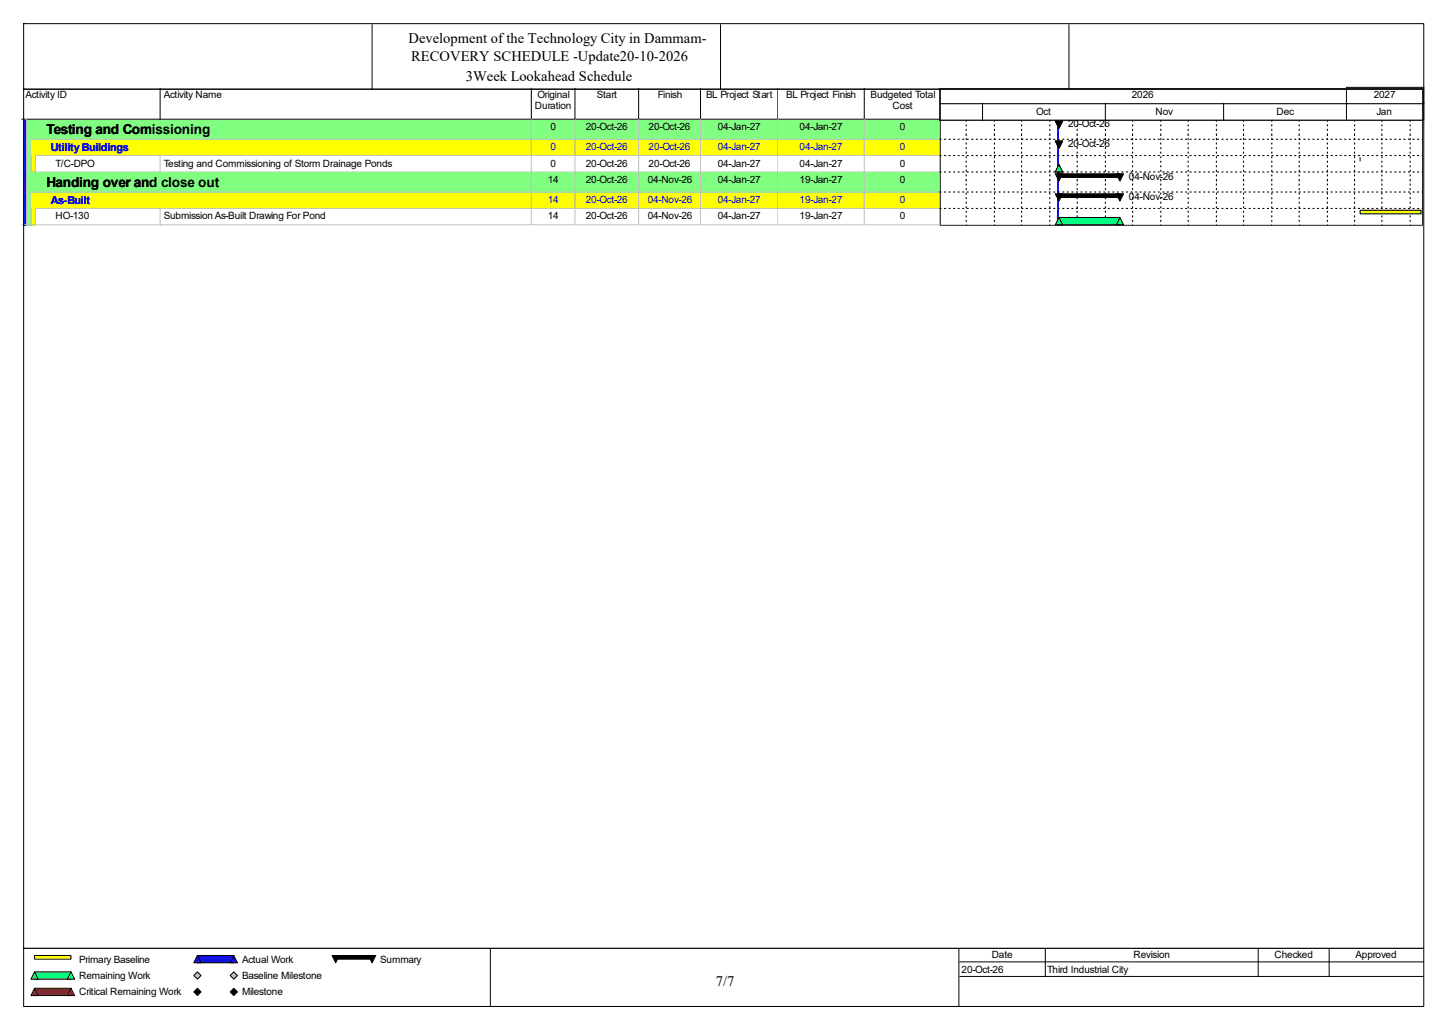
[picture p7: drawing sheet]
<svg xmlns="http://www.w3.org/2000/svg" width="420mm" height="297mm" viewBox="0 0 420 297" stroke-linecap="round" stroke-linejoin="round" font-family="sans-serif">
<path d="M46.4 25.6v8.9h-40.1" fill="none" stroke="#000" stroke-width=".29"/>
<path d="M46.7 25.6h107.6v9.2h-107.6z" fill="#fff"/>
<path d="M154 25.6v8.9h-107.6" fill="none" stroke="#000" stroke-width=".29"/>
<path d="M154.3 25.6h12.6v9.2h-12.6z" fill="#fff"/>
<path d="M166.7 25.6v8.9h-12.7" fill="none" stroke="#000" stroke-width=".29"/>
<path d="M166.9 25.6h18.5v9.2h-18.5z" fill="#fff"/>
<path d="M185.1 25.6v8.9h-18.4" fill="none" stroke="#000" stroke-width=".29"/>
<path d="M185.4 25.6h17.9v9.2h-17.9z" fill="#fff"/>
<path d="M203 25.6v8.9h-17.9" fill="none" stroke="#000" stroke-width=".29"/>
<path d="M203.3 25.6h22.4v9.2h-22.4z" fill="#fff"/>
<path d="M225.5 25.6v8.9h-22.5" fill="none" stroke="#000" stroke-width=".29"/>
<path d="M225.7 25.6h25.1v9.2h-25.1z" fill="#fff"/>
<path d="M250.5 25.6v8.9h-25" fill="none" stroke="#000" stroke-width=".29"/>
<path d="M250.8 25.6h21.9v9.2h-21.9z" fill="#fff"/>
<path d="M272.4 25.6v8.9h-21.9" fill="none" stroke="#000" stroke-width=".29"/>
<path d="M6.6 34.8h1.3v5.8h-1.3z" fill="#00f"/>
<path d="M7.6 34.5v6.1" fill="none" stroke="#c0c0c0" stroke-width=".29"/>
<path d="M7.9 34.8h38.8v5.8h-38.8z" fill="#80ff80"/>
<path d="M9 40.3h37.7" fill="none" stroke="#c0c0c0" stroke-width=".29"/>
<path d="M46.7 34.8h107.6v5.8h-107.6z" fill="#80ff80"/>
<path d="M154 34.5v5.8h-107.3" fill="none" stroke="#c0c0c0" stroke-width=".29"/>
<path d="M154.3 34.8h12.6v5.8h-12.6z" fill="#80ff80"/>
<path d="M166.7 34.5v5.8h-12.4" fill="none" stroke="#c0c0c0" stroke-width=".29"/>
<path d="M166.9 34.8h18.5v5.8h-18.5z" fill="#80ff80"/>
<path d="M185.1 34.5v5.8h-18.2" fill="none" stroke="#c0c0c0" stroke-width=".29"/>
<path d="M185.4 34.8h17.9v5.8h-17.9z" fill="#80ff80"/>
<path d="M203 34.5v5.8h-17.6" fill="none" stroke="#c0c0c0" stroke-width=".29"/>
<path d="M203.3 34.8h22.4v5.8h-22.4z" fill="#80ff80"/>
<path d="M225.5 34.5v5.8h-22.2" fill="none" stroke="#c0c0c0" stroke-width=".29"/>
<path d="M225.7 34.8h25.1v5.8h-25.1z" fill="#80ff80"/>
<path d="M250.5 34.5v5.8h-24.8" fill="none" stroke="#c0c0c0" stroke-width=".29"/>
<path d="M250.8 34.8h21.9v5.8h-21.9z" fill="#80ff80"/>
<path d="M272.4 34.5v5.8h-21.6" fill="none" stroke="#c0c0c0" stroke-width=".29"/>
<path d="M6.6 40.6h1.3v4.7h-1.3z" fill="#00f"/>
<path d="M7.6 40.3v5.1" fill="none" stroke="#c0c0c0" stroke-width=".29"/>
<path d="M7.9 40.6h1.3v4.7h-1.3z" fill="#80ff80"/>
<path d="M9 40.3v5.1" fill="none" stroke="#c0c0c0" stroke-width=".29"/>
<path d="M9.2 40.6h37.5v4.7h-37.5z" fill="#ff0"/>
<path d="M10.3 45.1h36.4" fill="none" stroke="#c0c0c0" stroke-width=".29"/>
<path d="M46.7 40.6h107.6v4.7h-107.6z" fill="#ff0"/>
<path d="M154 40.3v4.8h-107.3" fill="none" stroke="#c0c0c0" stroke-width=".29"/>
<path d="M154.3 40.6h12.6v4.7h-12.6z" fill="#ff0"/>
<path d="M166.7 40.3v4.8h-12.4" fill="none" stroke="#c0c0c0" stroke-width=".29"/>
<path d="M166.9 40.6h18.5v4.7h-18.5z" fill="#ff0"/>
<path d="M185.1 40.3v4.8h-18.2" fill="none" stroke="#c0c0c0" stroke-width=".29"/>
<path d="M185.4 40.6h17.9v4.7h-17.9z" fill="#ff0"/>
<path d="M203 40.3v4.8h-17.6" fill="none" stroke="#c0c0c0" stroke-width=".29"/>
<path d="M203.3 40.6h22.4v4.7h-22.4z" fill="#ff0"/>
<path d="M225.5 40.3v4.8h-22.2" fill="none" stroke="#c0c0c0" stroke-width=".29"/>
<path d="M225.7 40.6h25.1v4.7h-25.1z" fill="#ff0"/>
<path d="M250.5 40.3v4.8h-24.8" fill="none" stroke="#c0c0c0" stroke-width=".29"/>
<path d="M250.8 40.6h21.9v4.7h-21.9z" fill="#ff0"/>
<path d="M272.4 40.3v4.8h-21.6" fill="none" stroke="#c0c0c0" stroke-width=".29"/>
<path d="M6.6 45.3h1.3v4.8h-1.3z" fill="#00f"/>
<path d="M7.6 45.1v5" fill="none" stroke="#c0c0c0" stroke-width=".29"/>
<path d="M7.9 45.3h1.3v4.8h-1.3z" fill="#80ff80"/>
<path d="M9 45.1v5" fill="none" stroke="#c0c0c0" stroke-width=".29"/>
<path d="M9.2 45.3h1.3v4.8h-1.3z" fill="#ff0"/>
<path d="M9 49.8h1.5M10.3 45.1v5" fill="none" stroke="#c0c0c0" stroke-width=".29"/>
<path d="M10.5 45.3h36.2v4.8h-36.2z" fill="#fff"/>
<path d="M10.3 49.8h36.4M46.4 45.1v5" fill="none" stroke="#c0c0c0" stroke-width=".29"/>
<path d="M46.7 45.3h107.6v4.8h-107.6z" fill="#fff"/>
<path d="M154 45.1v4.7h-107.3" fill="none" stroke="#c0c0c0" stroke-width=".29"/>
<path d="M154.3 45.3h12.6v4.8h-12.6z" fill="#fff"/>
<path d="M166.7 45.1v4.7h-12.4" fill="none" stroke="#c0c0c0" stroke-width=".29"/>
<path d="M166.9 45.3h18.5v4.8h-18.5z" fill="#fff"/>
<path d="M185.1 45.1v4.7h-18.2" fill="none" stroke="#c0c0c0" stroke-width=".29"/>
<path d="M185.4 45.3h17.9v4.8h-17.9z" fill="#fff"/>
<path d="M203 45.1v4.7h-17.6" fill="none" stroke="#c0c0c0" stroke-width=".29"/>
<path d="M203.3 45.3h22.4v4.8h-22.4z" fill="#fff"/>
<path d="M225.5 45.1v4.7h-22.2" fill="none" stroke="#c0c0c0" stroke-width=".29"/>
<path d="M225.7 45.3h25.1v4.8h-25.1z" fill="#fff"/>
<path d="M250.5 45.1v4.7h-24.8" fill="none" stroke="#c0c0c0" stroke-width=".29"/>
<path d="M250.8 45.3h21.9v4.8h-21.9z" fill="#fff"/>
<path d="M272.4 45.1v4.7h-21.6" fill="none" stroke="#c0c0c0" stroke-width=".29"/>
<path d="M6.6 50.1h1.3v5.8h-1.3z" fill="#00f"/>
<path d="M7.6 49.8v6.1" fill="none" stroke="#c0c0c0" stroke-width=".29"/>
<path d="M7.9 50.1h38.8v5.8h-38.8z" fill="#80ff80"/>
<path d="M9 55.6h37.7" fill="none" stroke="#c0c0c0" stroke-width=".29"/>
<path d="M46.7 50.1h107.6v5.8h-107.6z" fill="#80ff80"/>
<path d="M154 49.8v5.8h-107.3" fill="none" stroke="#c0c0c0" stroke-width=".29"/>
<path d="M154.3 50.1h12.6v5.8h-12.6z" fill="#80ff80"/>
<path d="M166.7 49.8v5.8h-12.4" fill="none" stroke="#c0c0c0" stroke-width=".29"/>
<path d="M166.9 50.1h18.5v5.8h-18.5z" fill="#80ff80"/>
<path d="M185.1 49.8v5.8h-18.2" fill="none" stroke="#c0c0c0" stroke-width=".29"/>
<path d="M185.4 50.1h17.9v5.8h-17.9z" fill="#80ff80"/>
<path d="M203 49.8v5.8h-17.6" fill="none" stroke="#c0c0c0" stroke-width=".29"/>
<path d="M203.3 50.1h22.4v5.8h-22.4z" fill="#80ff80"/>
<path d="M225.5 49.8v5.8h-22.2" fill="none" stroke="#c0c0c0" stroke-width=".29"/>
<path d="M225.7 50.1h25.1v5.8h-25.1z" fill="#80ff80"/>
<path d="M250.5 49.8v5.8h-24.8" fill="none" stroke="#c0c0c0" stroke-width=".29"/>
<path d="M250.8 50.1h21.9v5.8h-21.9z" fill="#80ff80"/>
<path d="M272.4 49.8v5.8h-21.6" fill="none" stroke="#c0c0c0" stroke-width=".29"/>
<path d="M6.6 55.9h1.3v4.8h-1.3z" fill="#00f"/>
<path d="M7.6 55.6v5" fill="none" stroke="#c0c0c0" stroke-width=".29"/>
<path d="M7.9 55.9h1.3v4.8h-1.3z" fill="#80ff80"/>
<path d="M9 55.6v5" fill="none" stroke="#c0c0c0" stroke-width=".29"/>
<path d="M9.2 55.9h37.5v4.8h-37.5z" fill="#ff0"/>
<path d="M10.3 60.4h36.4" fill="none" stroke="#c0c0c0" stroke-width=".29"/>
<path d="M46.7 55.9h107.6v4.8h-107.6z" fill="#ff0"/>
<path d="M154 55.6v4.8h-107.3" fill="none" stroke="#c0c0c0" stroke-width=".29"/>
<path d="M154.3 55.9h12.6v4.8h-12.6z" fill="#ff0"/>
<path d="M166.7 55.6v4.8h-12.4" fill="none" stroke="#c0c0c0" stroke-width=".29"/>
<path d="M166.9 55.9h18.5v4.8h-18.5z" fill="#ff0"/>
<path d="M185.1 55.6v4.8h-18.2" fill="none" stroke="#c0c0c0" stroke-width=".29"/>
<path d="M185.4 55.9h17.9v4.8h-17.9z" fill="#ff0"/>
<path d="M203 55.6v4.8h-17.6" fill="none" stroke="#c0c0c0" stroke-width=".29"/>
<path d="M203.3 55.9h22.4v4.8h-22.4z" fill="#ff0"/>
<path d="M225.5 55.6v4.8h-22.2" fill="none" stroke="#c0c0c0" stroke-width=".29"/>
<path d="M225.7 55.9h25.1v4.8h-25.1z" fill="#ff0"/>
<path d="M250.5 55.6v4.8h-24.8" fill="none" stroke="#c0c0c0" stroke-width=".29"/>
<path d="M250.8 55.9h21.9v4.8h-21.9z" fill="#ff0"/>
<path d="M272.4 55.6v4.8h-21.6" fill="none" stroke="#c0c0c0" stroke-width=".29"/>
<path d="M6.6 60.7h1.3v4.7h-1.3z" fill="#00f"/>
<path d="M6.3 65.1h1.6M7.6 60.4v5" fill="none" stroke="#c0c0c0" stroke-width=".29"/>
<path d="M7.9 60.7h1.3v4.7h-1.3z" fill="#80ff80"/>
<path d="M7.6 65.1h1.6M9 60.4v5" fill="none" stroke="#c0c0c0" stroke-width=".29"/>
<path d="M9.2 60.7h1.3v4.7h-1.3z" fill="#ff0"/>
<path d="M9 65.1h1.5M10.3 60.4v5" fill="none" stroke="#c0c0c0" stroke-width=".29"/>
<path d="M10.5 60.7h36.2v4.7h-36.2z" fill="#fff"/>
<path d="M10.3 65.1h36.4M46.4 60.4v5" fill="none" stroke="#c0c0c0" stroke-width=".29"/>
<path d="M46.7 60.7h107.6v4.7h-107.6z" fill="#fff"/>
<path d="M154 60.4v4.7h-107.3" fill="none" stroke="#c0c0c0" stroke-width=".29"/>
<path d="M154.3 60.7h12.6v4.7h-12.6z" fill="#fff"/>
<path d="M166.7 60.4v4.7h-12.4" fill="none" stroke="#c0c0c0" stroke-width=".29"/>
<path d="M166.9 60.7h18.5v4.7h-18.5z" fill="#fff"/>
<path d="M185.1 60.4v4.7h-18.2" fill="none" stroke="#c0c0c0" stroke-width=".29"/>
<path d="M185.4 60.7h17.9v4.7h-17.9z" fill="#fff"/>
<path d="M203 60.4v4.7h-17.6" fill="none" stroke="#c0c0c0" stroke-width=".29"/>
<path d="M203.3 60.7h22.4v4.7h-22.4z" fill="#fff"/>
<path d="M225.5 60.4v4.7h-22.2" fill="none" stroke="#c0c0c0" stroke-width=".29"/>
<path d="M225.7 60.7h25.1v4.7h-25.1z" fill="#fff"/>
<path d="M250.5 60.4v4.7h-24.8" fill="none" stroke="#c0c0c0" stroke-width=".29"/>
<path d="M250.8 60.7h21.9v4.7h-21.9z" fill="#fff"/>
<path d="M272.4 60.4v4.7h-21.6" fill="none" stroke="#c0c0c0" stroke-width=".29"/>
<path d="M272.4 25.6h140v39.8h-140z" fill="#fff"/>
<path d="M272.3 25.5h139.8v9.3h-139.8z" fill-rule="evenodd" fill="#fff" stroke="#000" stroke-width=".29"/>
<g fill="none" stroke="#000" stroke-width=".29">
<path d="M280 34.8v.5M280 36.1v.6M280 37.4v.6M280 38.8v.5M288.2 34.8v.5M288.2 36.1v.6M288.2 37.4v.6M288.2 38.8v.5M296.1 34.8v.5M296.1 36.1v.6M296.1 37.4v.6M296.1 38.8v.5"/>
<path d="M304.3 34.8v.5M304.3 36.1v.6M304.3 37.4v.6M304.3 38.8v.5M312.2 34.8v.5M312.2 36.1v.6M312.2 37.4v.6M312.2 38.8v.5M320.4 34.8v.5M320.4 36.1v.6M320.4 37.4v.6M320.4 38.8v.5"/>
<path d="M328.3 34.8v.5M328.3 36.1v.6M328.3 37.4v.6M328.3 38.8v.5M336.5 34.8v.5M336.5 36.1v.6M336.5 37.4v.6M336.5 38.8v.5M344.4 34.8v.5M344.4 36.1v.6M344.4 37.4v.6M344.4 38.8v.5"/>
<path d="M352.6 34.8v.5M352.6 36.1v.6M352.6 37.4v.6M352.6 38.8v.5M360.5 34.8v.5M360.5 36.1v.6M360.5 37.4v.6M360.5 38.8v.5M368.6 34.8v.5M368.6 36.1v.6M368.6 37.4v.6M368.6 38.8v.5"/>
<path d="M376.5 34.8v.5M376.5 36.1v.6M376.5 37.4v.6M376.5 38.8v.5M384.7 34.8v.5M384.7 36.1v.6M384.7 37.4v.6M384.7 38.8v.5M392.6 34.8v.5M392.6 36.1v.6M392.6 37.4v.6M392.6 38.8v.5"/>
<path d="M400.5 34.8v.5M400.5 36.1v.6M400.5 37.4v.6M400.5 38.8v.5M408.7 34.8v.5M408.7 36.1v.6M408.7 37.4v.6M408.7 38.8v.5M280 40.1v.5M280 41.4v.5M280 42.7v.5M280 44v.6"/>
<path d="M280 45.4v.5M280 46.7v.5M280 48v.5M280 49.3v.5M280 50.6v.6M280 51.9v.6M280 53.3v.5M280 54.6v.5M280 55.9v.5M280 57.2v.5M280 58.5v.6M280 59.9v.5"/>
<path d="M288.2 40.1v.5M288.2 41.4v.5M288.2 42.7v.5M288.2 44v.6M288.2 45.4v.5M288.2 46.7v.5M288.2 48v.5M288.2 49.3v.5M288.2 50.6v.6M288.2 51.9v.6M288.2 53.3v.5M288.2 54.6v.5"/>
<path d="M288.2 55.9v.5M288.2 57.2v.5M288.2 58.5v.6M288.2 59.9v.5M296.1 40.1v.5M296.1 41.4v.5M296.1 42.7v.5M296.1 44v.6M296.1 45.4v.5M296.1 46.7v.5M296.1 48v.5M296.1 49.3v.5"/>
<path d="M296.1 50.6v.6M296.1 51.9v.6M296.1 53.3v.5M296.1 54.6v.5M296.1 55.9v.5M296.1 57.2v.5M296.1 58.5v.6M296.1 59.9v.5M304.3 40.1v.5M304.3 41.4v.5M304.3 42.7v.5M304.3 44v.6"/>
<path d="M304.3 45.4v.5M304.3 46.7v.5M304.3 48v.5M304.3 49.3v.5M304.3 50.6v.6M304.3 51.9v.6M304.3 53.3v.5M304.3 54.6v.5M304.3 55.9v.5M304.3 57.2v.5M304.3 58.5v.6M304.3 59.9v.5"/>
<path d="M312.2 40.1v.5M312.2 41.4v.5M312.2 42.7v.5M312.2 44v.6M312.2 45.4v.5M312.2 46.7v.5M312.2 48v.5M312.2 49.3v.5M312.2 50.6v.6M312.2 51.9v.6M312.2 53.3v.5M312.2 54.6v.5"/>
<path d="M312.2 55.9v.5M312.2 57.2v.5M312.2 58.5v.6M312.2 59.9v.5M320.4 40.1v.5M320.4 41.4v.5M320.4 42.7v.5M320.4 44v.6M320.4 45.4v.5M320.4 46.7v.5M320.4 48v.5M320.4 49.3v.5"/>
<path d="M320.4 50.6v.6M320.4 51.9v.6M320.4 53.3v.5M320.4 54.6v.5M320.4 55.9v.5M320.4 57.2v.5M320.4 58.5v.6M320.4 59.9v.5M328.3 40.1v.5M328.3 41.4v.5M328.3 42.7v.5M328.3 44v.6"/>
<path d="M328.3 45.4v.5M328.3 46.7v.5M328.3 48v.5M328.3 49.3v.5M328.3 50.6v.6M328.3 51.9v.6M328.3 53.3v.5M328.3 54.6v.5M328.3 55.9v.5M328.3 57.2v.5M328.3 58.5v.6M328.3 59.9v.5"/>
<path d="M336.5 40.1v.5M336.5 41.4v.5M336.5 42.7v.5M336.5 44v.6M336.5 45.4v.5M336.5 46.7v.5M336.5 48v.5M336.5 49.3v.5M336.5 50.6v.6M336.5 51.9v.6M336.5 53.3v.5M336.5 54.6v.5"/>
<path d="M336.5 55.9v.5M336.5 57.2v.5M336.5 58.5v.6M336.5 59.9v.5M344.4 40.1v.5M344.4 41.4v.5M344.4 42.7v.5M344.4 44v.6M344.4 45.4v.5M344.4 46.7v.5M344.4 48v.5M344.4 49.3v.5"/>
<path d="M344.4 50.6v.6M344.4 51.9v.6M344.4 53.3v.5M344.4 54.6v.5M344.4 55.9v.5M344.4 57.2v.5M344.4 58.5v.6M344.4 59.9v.5M352.6 40.1v.5M352.6 41.4v.5M352.6 42.7v.5M352.6 44v.6"/>
<path d="M352.6 45.4v.5M352.6 46.7v.5M352.6 48v.5M352.6 49.3v.5M352.6 50.6v.6M352.6 51.9v.6M352.6 53.3v.5M352.6 54.6v.5M352.6 55.9v.5M352.6 57.2v.5M352.6 58.5v.6M352.6 59.9v.5"/>
<path d="M360.5 40.1v.5M360.5 41.4v.5M360.5 42.7v.5M360.5 44v.6M360.5 45.4v.5M360.5 46.7v.5M360.5 48v.5M360.5 49.3v.5M360.5 50.6v.6M360.5 51.9v.6M360.5 53.3v.5M360.5 54.6v.5"/>
<path d="M360.5 55.9v.5M360.5 57.2v.5M360.5 58.5v.6M360.5 59.9v.5M368.6 40.1v.5M368.6 41.4v.5M368.6 42.7v.5M368.6 44v.6M368.6 45.4v.5M368.6 46.7v.5M368.6 48v.5M368.6 49.3v.5"/>
<path d="M368.6 50.6v.6M368.6 51.9v.6M368.6 53.3v.5M368.6 54.6v.5M368.6 55.9v.5M368.6 57.2v.5M368.6 58.5v.6M368.6 59.9v.5M376.5 40.1v.5M376.5 41.4v.5M376.5 42.7v.5M376.5 44v.6"/>
<path d="M376.5 45.4v.5M376.5 46.7v.5M376.5 48v.5M376.5 49.3v.5M376.5 50.6v.6M376.5 51.9v.6M376.5 53.3v.5M376.5 54.6v.5M376.5 55.9v.5M376.5 57.2v.5M376.5 58.5v.6M376.5 59.9v.5"/>
<path d="M384.7 40.1v.5M384.7 41.4v.5M384.7 42.7v.5M384.7 44v.6M384.7 45.4v.5M384.7 46.7v.5M384.7 48v.5M384.7 49.3v.5M384.7 50.6v.6M384.7 51.9v.6M384.7 53.3v.5M384.7 54.6v.5"/>
<path d="M384.7 55.9v.5M384.7 57.2v.5M384.7 58.5v.6M384.7 59.9v.5M392.6 40.1v.5M392.6 41.4v.5M392.6 42.7v.5M392.6 44v.6M392.6 45.4v.5M392.6 46.7v.5M392.6 48v.5M392.6 49.3v.5"/>
<path d="M392.6 50.6v.6M392.6 51.9v.6M392.6 53.3v.5M392.6 54.6v.5M392.6 55.9v.5M392.6 57.2v.5M392.6 58.5v.6M392.6 59.9v.5M400.5 40.1v.5M400.5 41.4v.5M400.5 42.7v.5M400.5 44v.6"/>
<path d="M400.5 45.4v.5M400.5 46.7v.5M400.5 48v.5M400.5 49.3v.5M400.5 50.6v.6M400.5 51.9v.6M400.5 53.3v.5M400.5 54.6v.5M400.5 55.9v.5M400.5 57.2v.5M400.5 58.5v.6M400.5 59.9v.5"/>
<path d="M408.7 40.1v.5M408.7 41.4v.5M408.7 42.7v.5M408.7 44v.6M408.7 45.4v.5M408.7 46.7v.5M408.7 48v.5M408.7 49.3v.5M408.7 50.6v.6M408.7 51.9v.6M408.7 53.3v.5M408.7 54.6v.5"/>
<path d="M408.7 55.9v.5M408.7 57.2v.5M408.7 58.5v.6M408.7 59.9v.5M280 61.2v.5M280 62.5v.5M280 63.8v.5M280 65.1v.3M288.2 61.2v.5M288.2 62.5v.5M288.2 63.8v.5M288.2 65.1v.3"/>
<path d="M296.1 61.2v.5M296.1 62.5v.5M296.1 63.8v.5M296.1 65.1v.3M304.3 61.2v.5M304.3 62.5v.5M304.3 63.8v.5M304.3 65.1v.3M312.2 61.2v.5M312.2 62.5v.5M312.2 63.8v.5M312.2 65.1v.3"/>
<path d="M320.4 61.2v.5M320.4 62.5v.5M320.4 63.8v.5M320.4 65.1v.3M328.3 61.2v.5M328.3 62.5v.5M328.3 63.8v.5M328.3 65.1v.3M336.5 61.2v.5M336.5 62.5v.5M336.5 63.8v.5M336.5 65.1v.3"/>
<path d="M344.4 61.2v.5M344.4 62.5v.5M344.4 63.8v.5M344.4 65.1v.3M352.6 61.2v.5M352.6 62.5v.5M352.6 63.8v.5M352.6 65.1v.3M360.5 61.2v.5M360.5 62.5v.5M360.5 63.8v.5M360.5 65.1v.3"/>
<path d="M368.6 61.2v.5M368.6 62.5v.5M368.6 63.8v.5M368.6 65.1v.3M376.5 61.2v.5M376.5 62.5v.5M376.5 63.8v.5M376.5 65.1v.3M384.7 61.2v.5M384.7 62.5v.5M384.7 63.8v.5M384.7 65.1v.3"/>
<path d="M392.6 61.2v.5M392.6 62.5v.5M392.6 63.8v.5M392.6 65.1v.3M400.5 61.2v.5M400.5 62.5v.5M400.5 63.8v.5M400.5 65.1v.3M408.7 61.2v.5M408.7 62.5v.5M408.7 63.8v.5M408.7 65.1v.3"/>
</g>
<g fill="#fff">
<path d="M272.4 25.6h140v8.9h-140z"/>
<path d="M272.4 29.8h12.4v4.7h-12.4z"/>
</g>
<path d="M272.4 29.8h12.6v5h-12.6z" fill="none" stroke="#000" stroke-width=".29"/>
<path d="M284.8 29.8h35.6v4.7h-35.6z" fill="#fff"/>
<path d="M284.8 29.8h35.8v5h-35.8z" fill="none" stroke="#000" stroke-width=".29"/>
<path d="M320.4 29.8h34.3v4.7h-34.3z" fill="#fff"/>
<path d="M320.4 29.8h34.5v5h-34.5z" fill="none" stroke="#000" stroke-width=".29"/>
<path d="M354.7 29.8h35.6v4.7h-35.6z" fill="#fff"/>
<path d="M354.7 29.8h35.8v5h-35.8z" fill="none" stroke="#000" stroke-width=".29"/>
<path d="M390.3 29.8h22.1v4.7h-22.1z" fill="#fff"/>
<path d="M390.3 29.8h22.4v5h-22.4z" fill="none" stroke="#000" stroke-width=".29"/>
<path d="M272.4 25.6h117.9v4.2h-117.9z" fill="#fff"/>
<path d="M272.4 25.5v4.6h118.1v-4.6" fill="none" stroke="#000" stroke-width=".29"/>
<path d="M390.3 25.6h22.1v4.2h-22.1z" fill="#fff"/>
<g fill="none" stroke="#000" stroke-width=".29">
<path d="M390.3 25.3h22.4v4.8h-22.4zM272.4 40.3h.5M273.7 40.3h.5M275 40.3h.6M276.3 40.3h.6M277.7 40.3h.5M279 40.3h.5M280.3 40.3h.5M281.6 40.3h.5M282.9 40.3h.6M284.3 40.3h.5M285.6 40.3h.5"/>
<path d="M286.9 40.3h.5M288.2 40.3h.5M289.5 40.3h.6M290.9 40.3h.5M292.2 40.3h.5M293.5 40.3h.5M294.8 40.3h.5M296.1 40.3h.6M297.4 40.3h.6M298.8 40.3h.5M300.1 40.3h.5M301.4 40.3h.5"/>
<path d="M302.7 40.3h.5M304 40.3h.6M305.4 40.3h.5M306.7 40.3h.5M308 40.3h.5M309.3 40.3h.5M310.6 40.3h.6M311.9 40.3h.6M313.3 40.3h.5M314.6 40.3h.5M315.9 40.3h.5M317.2 40.3h.5"/>
<path d="M318.5 40.3h.6M319.9 40.3h.5M321.2 40.3h.5M322.5 40.3h.5M323.8 40.3h.5M325.1 40.3h.6M326.4 40.3h.6M327.8 40.3h.5M329.1 40.3h.5M330.4 40.3h.5M331.7 40.3h.6M333 40.3h.6"/>
<path d="M334.4 40.3h.5M335.7 40.3h.5M337 40.3h.5M338.3 40.3h.5M339.6 40.3h.6M341 40.3h.5M342.3 40.3h.5M343.6 40.3h.5M344.9 40.3h.5M346.2 40.3h.6M347.5 40.3h.6M348.9 40.3h.5"/>
<path d="M350.2 40.3h.5M351.5 40.3h.5M352.8 40.3h.5M354.1 40.3h.6M355.5 40.3h.5M356.8 40.3h.5M358.1 40.3h.5M359.4 40.3h.5M360.7 40.3h.6M362 40.3h.6M363.4 40.3h.5M364.7 40.3h.5"/>
<path d="M366 40.3h.5M367.3 40.3h.5M368.6 40.3h.6M370 40.3h.5M371.3 40.3h.5M372.6 40.3h.5M373.9 40.3h.5M375.2 40.3h.6M376.5 40.3h.6M377.9 40.3h.5M379.2 40.3h.5M380.5 40.3h.5"/>
<path d="M381.8 40.3h.5M383.1 40.3h.6M384.5 40.3h.5M385.8 40.3h.5M387.1 40.3h.5M388.4 40.3h.5M389.7 40.3h.6M391.1 40.3h.5M392.4 40.3h.5M393.7 40.3h.5M395 40.3h.5M396.3 40.3h.6"/>
<path d="M397.6 40.3h.6M399 40.3h.5M400.3 40.3h.5M401.6 40.3h.5M402.9 40.3h.5M404.2 40.3h.6M405.6 40.3h.5M406.9 40.3h.5M408.2 40.3h.5M409.5 40.3h.5M410.8 40.3h.6M412.1 40.3h.3"/>
</g>
<path d="M306.7 34.8v30.6" fill="none" stroke="#00f" stroke-width=".53"/>
<g fill="#000" stroke="#000" stroke-width=".29">
<path d="M305.9 35.1h2.1l-1.1 2.1zM305.9 40.9h2.1l-1.1 2.1z"/>
<path d="M306.9 35.1v1z" fill-rule="evenodd"/>
<path d="M306.9 40.9v1z" fill-rule="evenodd"/>
</g>
<path d="M394.2 45.6v1.1z" fill-rule="evenodd" fill="#ff0" stroke="#000" stroke-width=".29"/>
<g fill="#00ff80" stroke="#000" stroke-width=".29">
<path d="M306.9 47.7l1.1 2.1h-2.1z"/>
<path d="M306.9 47.7v2.1z" fill-rule="evenodd"/>
</g>
<g fill="none" stroke="#000" stroke-width=".29">
<path d="M272.4 45.1h.5M272.4 49.8h.5M272.4 55.6h.5M273.7 45.1h.5M273.7 49.8h.5M273.7 55.6h.5M275 45.1h.6M275 49.8h.6M275 55.6h.6M276.3 45.1h.6M276.3 49.8h.6M276.3 55.6h.6"/>
<path d="M277.7 45.1h.5M277.7 49.8h.5M277.7 55.6h.5M279 45.1h.5M279 49.8h.5M279 55.6h.5M280.3 45.1h.5M280.3 49.8h.5M280.3 55.6h.5M281.6 45.1h.5M281.6 49.8h.5M281.6 55.6h.5"/>
<path d="M282.9 45.1h.6M282.9 49.8h.6M282.9 55.6h.6M284.3 45.1h.5M284.3 49.8h.5M284.3 55.6h.5M285.6 45.1h.5M285.6 49.8h.5M285.6 55.6h.5M286.9 45.1h.5M286.9 49.8h.5M286.9 55.6h.5"/>
<path d="M288.2 45.1h.5M288.2 49.8h.5M288.2 55.6h.5M289.5 45.1h.6M289.5 49.8h.6M289.5 55.6h.6M290.9 45.1h.5M290.9 49.8h.5M290.9 55.6h.5M292.2 45.1h.5M292.2 49.8h.5M292.2 55.6h.5"/>
<path d="M293.5 45.1h.5M293.5 49.8h.5M293.5 55.6h.5M294.8 45.1h.5M294.8 49.8h.5M294.8 55.6h.5M296.1 45.1h.6M296.1 49.8h.6M296.1 55.6h.6M297.4 45.1h.6M297.4 49.8h.6M297.4 55.6h.6"/>
<path d="M298.8 45.1h.5M298.8 49.8h.5M298.8 55.6h.5M300.1 45.1h.5M300.1 49.8h.5M300.1 55.6h.5M301.4 45.1h.5M301.4 49.8h.5M301.4 55.6h.5M302.7 45.1h.5M302.7 49.8h.5M302.7 55.6h.5"/>
<path d="M304 45.1h.6M304 49.8h.6M304 55.6h.6M305.4 45.1h.5M305.4 49.8h.5M305.4 55.6h.5M306.7 45.1h.5M306.7 49.8h.5M306.7 55.6h.5M308 45.1h.5M308 49.8h.5M308 55.6h.5"/>
<path d="M309.3 45.1h.5M309.3 49.8h.5M309.3 55.6h.5M310.6 45.1h.6M310.6 49.8h.6M310.6 55.6h.6M311.9 45.1h.6M311.9 49.8h.6M311.9 55.6h.6M313.3 45.1h.5M313.3 49.8h.5M313.3 55.6h.5"/>
<path d="M314.6 45.1h.5M314.6 49.8h.5M314.6 55.6h.5M315.9 45.1h.5M315.9 49.8h.5M315.9 55.6h.5M317.2 45.1h.5M317.2 49.8h.5M317.2 55.6h.5M318.5 45.1h.6M318.5 49.8h.6M318.5 55.6h.6"/>
<path d="M319.9 45.1h.5M319.9 49.8h.5M319.9 55.6h.5M321.2 45.1h.5M321.2 49.8h.5M321.2 55.6h.5M322.5 45.1h.5M322.5 49.8h.5M322.5 55.6h.5M323.8 45.1h.5M323.8 49.8h.5M323.8 55.6h.5"/>
<path d="M325.1 45.1h.6M325.1 49.8h.6M325.1 55.6h.6M326.4 45.1h.6M326.4 49.8h.6M326.4 55.6h.6M327.8 45.1h.5M327.8 49.8h.5M327.8 55.6h.5M329.1 45.1h.5M329.1 49.8h.5M329.1 55.6h.5"/>
<path d="M330.4 45.1h.5M330.4 49.8h.5M330.4 55.6h.5M331.7 45.1h.6M331.7 49.8h.6M331.7 55.6h.6M333 45.1h.6M333 49.8h.6M333 55.6h.6M334.4 45.1h.5M334.4 49.8h.5M334.4 55.6h.5"/>
<path d="M335.7 45.1h.5M335.7 49.8h.5M335.7 55.6h.5M337 45.1h.5M337 49.8h.5M337 55.6h.5M338.3 45.1h.5M338.3 49.8h.5M338.3 55.6h.5M339.6 45.1h.6M339.6 49.8h.6M339.6 55.6h.6"/>
<path d="M341 45.1h.5M341 49.8h.5M341 55.6h.5M342.3 45.1h.5M342.3 49.8h.5M342.3 55.6h.5M343.6 45.1h.5M343.6 49.8h.5M343.6 55.6h.5M344.9 45.1h.5M344.9 49.8h.5M344.9 55.6h.5"/>
<path d="M346.2 45.1h.6M346.2 49.8h.6M346.2 55.6h.6M347.5 45.1h.6M347.5 49.8h.6M347.5 55.6h.6M348.9 45.1h.5M348.9 49.8h.5M348.9 55.6h.5M350.2 45.1h.5M350.2 49.8h.5M350.2 55.6h.5"/>
<path d="M351.5 45.1h.5M351.5 49.8h.5M351.5 55.6h.5M352.8 45.1h.5M352.8 49.8h.5M352.8 55.6h.5M354.1 45.1h.6M354.1 49.8h.6M354.1 55.6h.6M355.5 45.1h.5M355.5 49.8h.5M355.5 55.6h.5"/>
<path d="M356.8 45.1h.5M356.8 49.8h.5M356.8 55.6h.5M358.1 45.1h.5M358.1 49.8h.5M358.1 55.6h.5M359.4 45.1h.5M359.4 49.8h.5M359.4 55.6h.5M360.7 45.1h.6M360.7 49.8h.6M360.7 55.6h.6"/>
<path d="M362 45.1h.6M362 49.8h.6M362 55.6h.6M363.4 45.1h.5M363.4 49.8h.5M363.4 55.6h.5M364.7 45.1h.5M364.7 49.8h.5M364.7 55.6h.5M366 45.1h.5M366 49.8h.5M366 55.6h.5"/>
<path d="M367.3 45.1h.5M367.3 49.8h.5M367.3 55.6h.5M368.6 45.1h.6M368.6 49.8h.6M368.6 55.6h.6M370 45.1h.5M370 49.8h.5M370 55.6h.5M371.3 45.1h.5M371.3 49.8h.5M371.3 55.6h.5"/>
<path d="M372.6 45.1h.5M372.6 49.8h.5M372.6 55.6h.5M373.9 45.1h.5M373.9 49.8h.5M373.9 55.6h.5M375.2 45.1h.6M375.2 49.8h.6M375.2 55.6h.6M376.5 45.1h.6M376.5 49.8h.6M376.5 55.6h.6"/>
<path d="M377.9 45.1h.5M377.9 49.8h.5M377.9 55.6h.5M379.2 45.1h.5M379.2 49.8h.5M379.2 55.6h.5M380.5 45.1h.5M380.5 49.8h.5M380.5 55.6h.5M381.8 45.1h.5M381.8 49.8h.5M381.8 55.6h.5"/>
<path d="M383.1 45.1h.6M383.1 49.8h.6M383.1 55.6h.6M384.5 45.1h.5M384.5 49.8h.5M384.5 55.6h.5M385.8 45.1h.5M385.8 49.8h.5M385.8 55.6h.5M387.1 45.1h.5M387.1 49.8h.5M387.1 55.6h.5"/>
<path d="M388.4 45.1h.5M388.4 49.8h.5M388.4 55.6h.5M389.7 45.1h.6M389.7 49.8h.6M389.7 55.6h.6M391.1 45.1h.5M391.1 49.8h.5M391.1 55.6h.5M392.4 45.1h.5M392.4 49.8h.5M392.4 55.6h.5"/>
<path d="M393.7 45.1h.5M393.7 49.8h.5M393.7 55.6h.5M395 45.1h.5M395 49.8h.5M395 55.6h.5M396.3 45.1h.6M396.3 49.8h.6M396.3 55.6h.6M397.6 45.1h.6M397.6 49.8h.6M397.6 55.6h.6"/>
<path d="M399 45.1h.5M399 49.8h.5M399 55.6h.5M400.3 45.1h.5M400.3 49.8h.5M400.3 55.6h.5M401.6 45.1h.5M401.6 49.8h.5M401.6 55.6h.5M402.9 45.1h.5M402.9 49.8h.5M402.9 55.6h.5"/>
<path d="M404.2 45.1h.6M404.2 49.8h.6M404.2 55.6h.6M405.6 45.1h.5M405.6 49.8h.5M405.6 55.6h.5M406.9 45.1h.5M406.9 49.8h.5M406.9 55.6h.5M408.2 45.1h.5M408.2 49.8h.5M408.2 55.6h.5"/>
<path d="M409.5 45.1h.5M409.5 49.8h.5M409.5 55.6h.5M410.8 45.1h.6M410.8 49.8h.6M410.8 55.6h.6M412.1 45.1h.3M412.1 49.8h.3M412.1 55.6h.3"/>
</g>
<g fill="#000" stroke="#000" stroke-width=".29">
<path d="M305.9 50.4h2.1l-1.1 2.1zM305.9 56.2h2.1l-1.1 2.1zM323.5 50.4h2.2l-1.1 2.1zM323.5 56.2h2.2l-1.1 2.1z"/>
<path d="M306.9 50.4h17.7v1h-17.7z" fill-rule="evenodd"/>
<path d="M306.9 56.2h17.7v1h-17.7z" fill-rule="evenodd"/>
</g>
<path d="M394.2 60.9h17.7v1.1h-17.7z" fill-rule="evenodd" fill="#ff0" stroke="#000" stroke-width=".29"/>
<g fill="#00ff80" stroke="#000" stroke-width=".29">
<path d="M306.9 63l1.1 2.1h-2.1z"/>
<path d="M324.6 63l1.1 2.1h-2.2z"/>
<path d="M306.9 63h17.7v2.1h-17.7z" fill-rule="evenodd"/>
</g>
<g fill="none" stroke="#000" stroke-width=".29">
<path d="M6.9 6.8v19h405.8v-18.9h-405.8M107.8 7.1v18.7M208.8 7.1v18.7M309.8 7.1v18.7M272.4 60.4h.5M273.7 60.4h.5M275 60.4h.6M276.3 60.4h.6M277.7 60.4h.5M279 60.4h.5M280.3 60.4h.5M281.6 60.4h.5"/>
<path d="M282.9 60.4h.6M284.3 60.4h.5M285.6 60.4h.5M286.9 60.4h.5M288.2 60.4h.5M289.5 60.4h.6M290.9 60.4h.5M292.2 60.4h.5M293.5 60.4h.5M294.8 60.4h.5M296.1 60.4h.6M297.4 60.4h.6"/>
<path d="M298.8 60.4h.5M300.1 60.4h.5M301.4 60.4h.5M302.7 60.4h.5M304 60.4h.6M305.4 60.4h.5M306.7 60.4h.5M308 60.4h.5M309.3 60.4h.5M310.6 60.4h.6M311.9 60.4h.6M313.3 60.4h.5"/>
<path d="M314.6 60.4h.5M315.9 60.4h.5M317.2 60.4h.5M318.5 60.4h.6M319.9 60.4h.5M321.2 60.4h.5M322.5 60.4h.5M323.8 60.4h.5M325.1 60.4h.6M326.4 60.4h.6M327.8 60.4h.5M329.1 60.4h.5"/>
<path d="M330.4 60.4h.5M331.7 60.4h.6M333 60.4h.6M334.4 60.4h.5M335.7 60.4h.5M337 60.4h.5M338.3 60.4h.5M339.6 60.4h.6M341 60.4h.5M342.3 60.4h.5M343.6 60.4h.5M344.9 60.4h.5"/>
<path d="M346.2 60.4h.6M347.5 60.4h.6M348.9 60.4h.5M350.2 60.4h.5M351.5 60.4h.5M352.8 60.4h.5M354.1 60.4h.6M355.5 60.4h.5M356.8 60.4h.5M358.1 60.4h.5M359.4 60.4h.5M360.7 60.4h.6"/>
<path d="M362 60.4h.6M363.4 60.4h.5M364.7 60.4h.5M366 60.4h.5M367.3 60.4h.5M368.6 60.4h.6M370 60.4h.5M371.3 60.4h.5M372.6 60.4h.5M373.9 60.4h.5M375.2 60.4h.6M376.5 60.4h.6"/>
<path d="M377.9 60.4h.5M379.2 60.4h.5M380.5 60.4h.5M381.8 60.4h.5M383.1 60.4h.6M384.5 60.4h.5M385.8 60.4h.5M387.1 60.4h.5M388.4 60.4h.5M389.7 60.4h.6M391.1 60.4h.5M392.4 60.4h.5"/>
<path d="M393.7 60.4h.5M395 60.4h.5M396.3 60.4h.6M397.6 60.4h.6M399 60.4h.5M400.3 60.4h.5M401.6 60.4h.5M402.9 60.4h.5M404.2 60.4h.6M405.6 60.4h.5M406.9 60.4h.5M408.2 60.4h.5"/>
<path d="M409.5 60.4h.5M410.8 60.4h.6M412.1 60.4h.3"/>
</g>
<g fill="#000">
<path d="M272.4 25.6h140v.2h-140zM272.4 65.2h140v.2h-140z" fill-rule="evenodd"/>
<path d="M272.4 25.8h.3v39.4h-.3zM412.2 25.8h.2v39.4h-.2z" fill-rule="evenodd"/>
</g>
<path d="M10 276.9h10.6v1h-10.6z" fill-rule="evenodd" fill="#ff0" stroke="#000" stroke-width=".29"/>
<g fill="#00ff80" stroke="#000" stroke-width=".29">
<path d="M10 281.6l1.1 2.1h-2.1z"/>
<path d="M20.6 281.6l1 2.1h-2.1z"/>
<path d="M10 281.6h10.6v2.1h-10.6z" fill-rule="evenodd"/>
</g>
<g fill="#f00" stroke="#000" stroke-width=".29">
<path d="M10 286.4l1.1 2.1h-2.1z"/>
<path d="M20.6 286.4l1 2.1h-2.1z"/>
<path d="M10 286.4h10.6v2.1h-10.6z" fill-rule="evenodd"/>
</g>
<g fill="#00f" stroke="#000" stroke-width=".29">
<path d="M57.2 276.9l1.1 2.1h-2.1z"/>
<path d="M67.8 276.9l1 2.1h-2.1z"/>
<path d="M57.2 276.9h10.6v2.1h-10.6z" fill-rule="evenodd"/>
</g>
<g fill="#c0c0c0" stroke="#000" stroke-width=".29">
<path d="M56.2 282.7l1-1.1 1.1 1.1-1.1 1z" fill-rule="evenodd"/>
<path d="M67.8 281.6l1 1.1-1 1-1.1-1z" fill-rule="evenodd"/>
</g>
<g fill="#000" stroke="#000" stroke-width=".29">
<path d="M96.2 276.9h2.2l-1.1 2.1zM106.8 276.9h2.1l-1.1 2.1z"/>
<path d="M97.3 276.9h10.5v1h-10.5z" fill-rule="evenodd"/>
<path d="M56.2 287.4l1-1 1.1 1-1.1 1.1z" fill-rule="evenodd"/>
<path d="M67.8 286.4l1 1-1 1.1-1.1-1.1z" fill-rule="evenodd"/>
</g>
<path d="M6.9 25.6v249.2h405.8v-249h-405.8M6.9 274.7v16.9h405.8v-16.8h-405.8M142.1 275v16.6M277.9 275v16.6M278.2 278.7h134.5M303 274.7v8.2M364.7 274.7v8.2M385.3 274.7v8.2M278.2 282.9h134.5" fill="none" stroke="#000" stroke-width=".29"/>
<g font-size="4.2">
<text x="118.4" y="12.4">Development of the Technology City in Dammam-</text>
<text x="119.2" y="17.7">RECOVERY SCHEDULE -Update20-10-2026</text>
<text x="135" y="23.5">3Week Lookahead Schedule</text>
<text x="207.5" y="285.6">7/7</text>
</g>
<g font-size="4">
<text x="13.5" y="38.7">Testing and Comissioning</text>
<text x="13.5" y="54.1">Handing over and close out</text>
</g>
<g font-size="3.2" fill="#00f">
<text x="14.8" y="43.9">Utility Buildings</text>
<text x="14.8" y="59.1">As-Built</text>
</g>
<g font-size="2.9">
<text x="7.4" y="28.4">Activity ID</text>
<text x="47.5" y="28.4">Activity Name</text>
<text x="155.8" y="28.4">Original</text>
<text x="173" y="28.4">Start</text>
<text x="190.7" y="28.4">Finish</text>
<text x="204.6" y="28.4">BL Project Start</text>
<text x="227.8" y="28.4">BL Project Finish</text>
<text x="252.3" y="28.4">Budgeted Total</text>
<text x="328" y="28.4">2026</text>
<text x="398.2" y="28.4">2027</text>
<text x="155.1" y="31.6">Duration</text>
<text x="258.7" y="31.6">Cost</text>
<text x="300.4" y="33.2">Oct</text>
<text x="334.9" y="33.2">Nov</text>
<text x="370" y="33.2">Dec</text>
<text x="398.9" y="33.2">Jan</text>
<text x="159.6" y="37.7">0</text>
<text x="169.8" y="37.7">20-Oct-26</text>
<text x="188" y="37.7">20-Oct-26</text>
<text x="208.1" y="37.7">04-Jan-27</text>
<text x="231.8" y="37.7">04-Jan-27</text>
<text x="260.8" y="37.7">0</text>
<text x="309.6" y="36.9">20-Oct-26</text>
<text x="309.6" y="42.7">20-Oct-26</text>
<text x="16.1" y="48.3">T/C-DPO</text>
<text x="47.5" y="48.3">Testing and Commissioning of Storm Drainage Ponds</text>
<text x="158.7" y="53">14</text>
<text x="159.6" y="48.3">0</text>
<text x="169.8" y="48.3">20-Oct-26</text>
<text x="169.8" y="53">20-Oct-26</text>
<text x="187.7" y="53">04-Nov-26</text>
<text x="188" y="48.3">20-Oct-26</text>
<text x="208.1" y="48.3">04-Jan-27</text>
<text x="208.1" y="53">04-Jan-27</text>
<text x="231.8" y="48.3">04-Jan-27</text>
<text x="231.8" y="53">19-Jan-27</text>
<text x="260.8" y="48.3">0</text>
<text x="260.8" y="53">0</text>
<text x="327.2" y="52.2">04-Nov-26</text>
<text x="327.2" y="58">04-Nov-26</text>
<text x="16.1" y="63.5">HO-130</text>
<text x="47.5" y="63.5">Submission As-Built Drawing For Pond</text>
<text x="158.7" y="63.5">14</text>
<text x="169.8" y="63.5">20-Oct-26</text>
<text x="187.7" y="63.5">04-Nov-26</text>
<text x="208.1" y="63.5">04-Jan-27</text>
<text x="231.8" y="63.5">19-Jan-27</text>
<text x="260.8" y="63.5">0</text>
<text x="22.9" y="279">Primary Baseline</text>
<text x="70.1" y="279">Actual Work</text>
<text x="110.2" y="279">Summary</text>
<text x="278.7" y="281.9">20-Oct-26</text>
<text x="287.4" y="277.7">Date</text>
<text x="303.5" y="281.9">Third Industrial City</text>
<text x="328.5" y="277.7">Revision</text>
<text x="369.4" y="277.7">Checked</text>
<text x="392.9" y="277.7">Approved</text>
<text x="22.9" y="283.7">Remaining Work</text>
<text x="70.1" y="283.7">Baseline Milestone</text>
<text x="22.9" y="288.5">Critical Remaining Work</text>
<text x="70.1" y="288.5">Milestone</text>
</g>
<g font-size="2.9" fill="#00f">
<text x="159.6" y="43.5">0</text>
<text x="169.8" y="43.5">20-Oct-26</text>
<text x="188" y="43.5">20-Oct-26</text>
<text x="208.1" y="43.5">04-Jan-27</text>
<text x="231.8" y="43.5">04-Jan-27</text>
<text x="260.8" y="43.5">0</text>
<text x="158.7" y="58.8">14</text>
<text x="169.8" y="58.8">20-Oct-26</text>
<text x="187.7" y="58.8">04-Nov-26</text>
<text x="208.1" y="58.8">04-Jan-27</text>
<text x="231.8" y="58.8">19-Jan-27</text>
<text x="260.8" y="58.8">0</text>
</g>
</svg>
